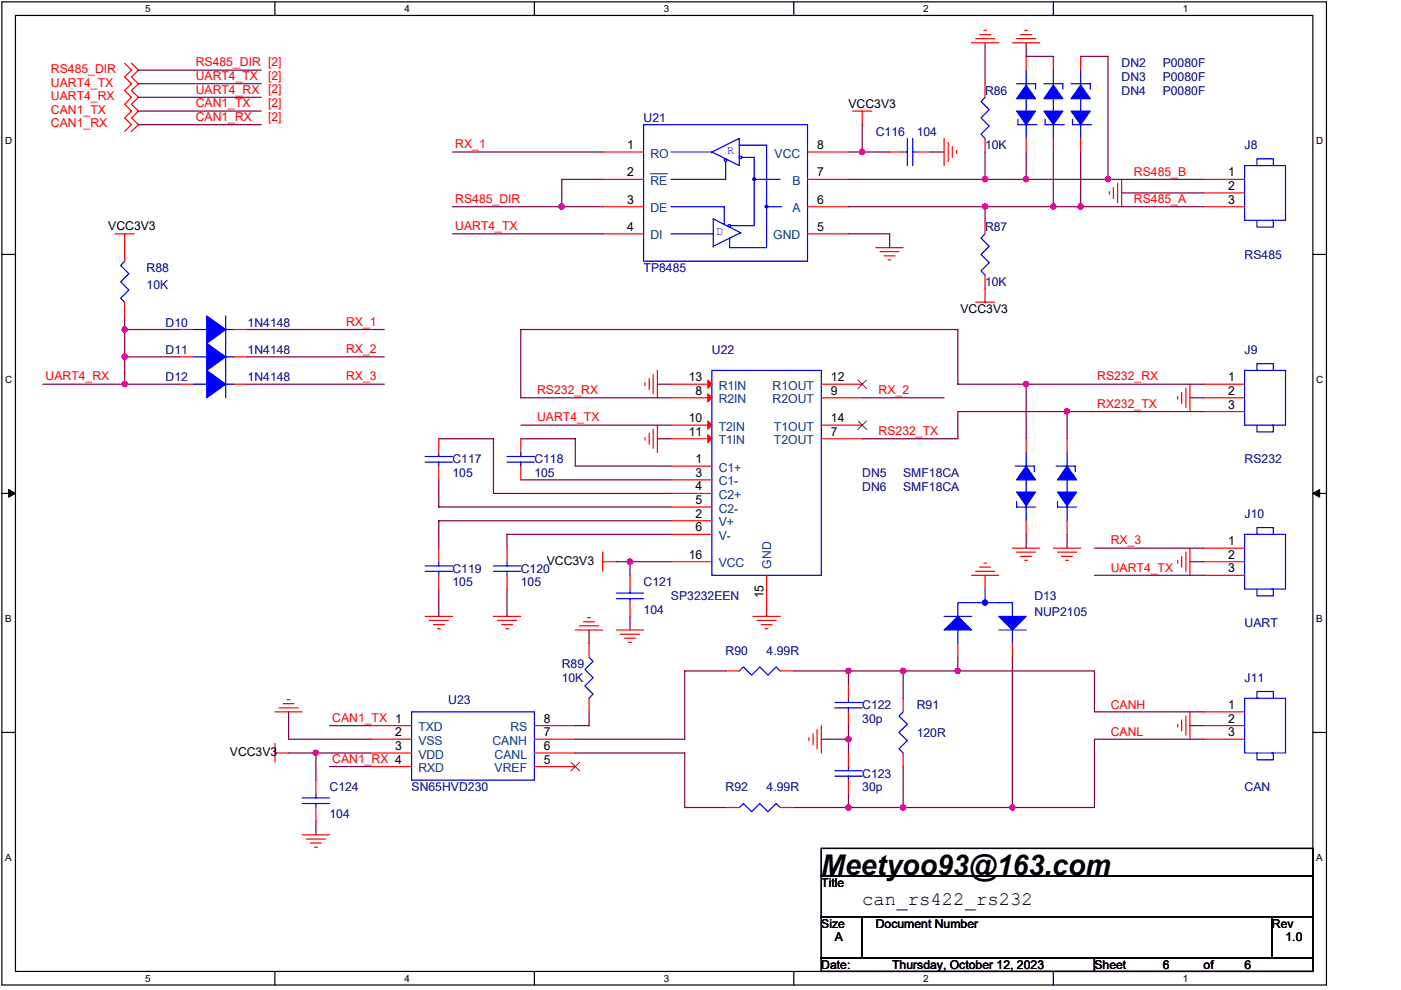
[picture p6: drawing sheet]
<svg xmlns="http://www.w3.org/2000/svg" width="297mm" height="210mm" viewBox="0 0 297 210" stroke-linecap="round" stroke-linejoin="round" font-family="sans-serif">
<path d="M.4 .4h280.8v208.4h-280.8zM3.3 3.3h275.1v202.7h-275.1z" fill="none" stroke="#000" stroke-width=".25"/>
<g fill="#fff">
<path d="M30.7 .7h1.2v2.3h-1.2z"/>
<path d="M30.7 206.3h1.2v2.3h-1.2z"/>
</g>
<path d="M58.3 .4v2.9M58.3 206v2.8" fill="none" stroke="#000" stroke-width=".25"/>
<g fill="#fff">
<path d="M85.7 .7h1.2v2.3h-1.2z"/>
<path d="M85.7 206.3h1.2v2.3h-1.2z"/>
</g>
<path d="M113.3 .4v2.9M113.3 206v2.8" fill="none" stroke="#000" stroke-width=".25"/>
<g fill="#fff">
<path d="M140.8 .7h1.1v2.3h-1.1z"/>
<path d="M140.8 206.3h1.1v2.3h-1.1z"/>
</g>
<path d="M168.3 .4v2.9M168.3 206v2.8" fill="none" stroke="#000" stroke-width=".25"/>
<g fill="#fff">
<path d="M195.8 .7h1.1v2.3h-1.1z"/>
<path d="M195.8 206.3h1.1v2.3h-1.1z"/>
</g>
<path d="M223.3 .4v2.9M223.3 206v2.8" fill="none" stroke="#000" stroke-width=".25"/>
<g fill="#fff">
<path d="M250.8 .7h1.1v2.3h-1.1z"/>
<path d="M250.8 206.3h1.1v2.3h-1.1z"/>
<path d="M1.1 28.6h1.5v2.3h-1.5z"/>
<path d="M279.1 28.6h1.5v2.3h-1.5z"/>
<path d="M1.1 79.3h1.5v2.3h-1.5z"/>
<path d="M279.1 79.3h1.5v2.3h-1.5z"/>
</g>
<path d="M.4 53.9h2.9M278.4 53.9h2.8" fill="none" stroke="#000" stroke-width=".25"/>
<g fill="#fff">
<path d="M1.1 129.9h1.4v2.4h-1.4z"/>
<path d="M279.1 129.9h1.3v2.4h-1.3z"/>
</g>
<path d="M.4 104.6h2.9M278.4 104.6h2.8" fill="none" stroke="#000" stroke-width=".25"/>
<path d="M1.8 103.8l1.5 .8-1.5 .8zM278.4 104.6l1.4-.8v1.6z" fill="#000" stroke="#000" stroke-width=".21"/>
<g fill="#fff">
<path d="M1.1 180.6h1.4v2.3h-1.4z"/>
<path d="M279.1 180.6h1.3v2.3h-1.3z"/>
</g>
<path d="M.4 155.3h2.9M278.4 155.3h2.8M174.1 179.9h104.3v5.8h-104.3zM174.1 185.7h104.3v8.7h-104.3zM174.1 194.4h8.7v8.7h-8.7zM182.8 194.4h86.9v8.7h-86.9zM269.7 194.4h8.7v8.7h-8.7zM174.1 203.1h57.9v2.9h-57.9zM232 203.1h46.4v2.9h-46.4z" fill="none" stroke="#000" stroke-width=".25"/>
<g fill="none" stroke="#f00" stroke-width=".25">
<path d="M26.4 13.4l1.5 1.5-1.5 1.4 1.5 1.5-1.5 1.4 1.5 1.4-1.5 1.5 1.5 1.5-1.5 1.4 1.5 1.4-1.5 1.5M27.9 13.4l1.5 1.5-1.5 1.4 1.5 1.5-1.5 1.4 1.5 1.4-1.5 1.5 1.5 1.5-1.5 1.4 1.5 1.4-1.5 1.5M206 9.1h5.8M206.9 8.2h4M207.7 7.3h2.3M208.6 6.4h.5M208.8 17.8v2.8M214.6 9.1h5.8M215.5 8.2h4.1M216.4 7.3h2.3M217.3 6.4h.5M217.6 12v2.9"/>
<path d="M223.3 12v2.9M229.1 12v2.9M127.8 32.2h8.7M127.8 38h8.7M171.2 32.2h8.7M171.2 38h8.7M180.8 23.6h4M182.8 23.6v2.8M188.6 32.2h2.9M194.4 32.2h2.9M200.2 29.4v5.7M201.1 30.2v4.1"/>
<path d="M201.9 31.1v2.3M202.8 31.9v.6M208.8 29.4v2.8M217.6 29.4v2.8M223.3 29.4v2.8M229.1 29.4v2.8M236.1 39.8v2.3M237 38.9v4M237.8 38v5.8M255.2 38h8.7M24.4 49.6h4.1M26.4 49.6v5.8"/>
<path d="M127.8 49.6h8.7M127.8 43.8h8.7M171.2 49.6h8.7M171.2 43.8h8.7M185.7 52.5h5.8M186.6 53.4h4M187.4 54.2h2.4M188.3 55.1h.6M208.8 46.7v2.9M208.8 58.3v5.8M235.2 40.6v.6M255.2 40.9h8.7"/>
<path d="M255.2 43.8h8.7M26.4 64.1v2.9M38 69.9h2.9M38 75.7h2.9M49.6 69.9h2.9M49.6 75.7h2.9M138.5 79.4v4.1M139.4 78.5v5.8M206.9 64.1h4M38 81.5h2.9M49.6 81.5h2.9M93 93v2.9"/>
<path d="M93 98.8v2.9M110.4 93v2.9M110.4 98.8v2.9M136.8 81.2v.6M136.8 92.8v.5M137.6 80.3v2.3M137.6 91.9v2.3M138.5 91v4.1M139.4 90.1v5.8M142.3 81.5h8.6M142.3 84.3h8.6M142.3 90.1h8.6"/>
<path d="M142.3 93h8.6M142.3 98.8h8.6M174.1 81.5h8.7M174.1 84.3h8.7M174.1 90.1h8.7M174.1 93h8.7M217.6 93v2.9M226.2 93v2.9M249.7 84v.6M250.5 83.2v2.3M251.4 82.3v4.1M252.3 81.5v5.8"/>
<path d="M255.2 81.5h8.7M255.2 84.3h8.7M255.2 87.3h8.7M93 116.2v2.9M107.5 116.2v2.9M127.8 119.1h2.9M127.8 117.1v4M142.3 119.1h8.6M142.3 101.7h8.6M142.3 104.6h8.6M142.3 107.5h8.6M142.3 110.4h8.6"/>
<path d="M142.3 113.3h8.6M208.6 119.4h.5M214.6 116.2h5.8M215.5 117.1h4.1M216.4 118h2.3M217.3 118.8h.5M217.6 110.4v2.9M223.3 116.2h5.8M224.2 117.1h4.1M225.1 118h2.3M225.9 118.8h.6M226.2 110.4v2.9"/>
<path d="M249.7 118.8v.6M250.5 118v2.2M251.4 117.1v4M252.3 116.2v5.8M255.2 119.1h8.7M255.2 116.2h8.7M90.1 130.7h5.8M91 131.5h4.1M91.9 132.4h2.3M92.8 133.3h.5M93 122v2.9M104.6 130.7h5.8"/>
<path d="M105.5 131.5h4M106.4 132.4h2.3M107.2 133.3h.6M107.5 122v2.9M122 133.6h5.8M122.9 132.7h4M123.7 131.8h2.3M124.6 131h.6M124.9 136.5v2.9M130.7 133.6h5.8M131.5 134.5h4.1M132.4 135.3h2.3"/>
<path d="M133.3 136.2h.6M133.6 122v2.9M133.6 127.8v2.9M159.7 130.7h5.7M160.5 131.5h4.1M161.4 132.4h2.3M162.2 133.3h.6M162.5 122v8.7M203.1 136.5v2.9M206 122h5.8M206.9 121.1h4M207.7 120.2h2.3"/>
<path d="M208.8 122v2.9M214.6 136.5v2.9M255.2 122h8.7M58.3 159.7h2.9M58.3 157.6v4M58.3 150.9h5.8M59.2 150.1h4M60 149.2h2.3M60.9 148.4h.6M78.5 159.7h8.8M78.5 153.9h8.8M78.5 156.7h8.8"/>
<path d="M113.3 159.7h8.7M113.3 153.9h8.7M113.3 156.7h8.7M124.9 148.1v2.8M153.9 142.3h2.8M165.4 142.3h2.9M171.5 156.4v.6M172.4 155.6v2.3M173.2 154.7v4.1M174.1 153.9v5.8M179.9 145.2v2.9M179.9 150.9v3"/>
<path d="M179.9 159.7v2.8M191.5 148.1v2.8M191.5 159.7v2.8M249.7 153.6v.6M250.5 152.7v2.3M251.4 151.8v4.1M252.3 150.9v5.8M255.2 150.9h8.7M255.2 153.9h8.7M255.2 156.7h8.7M64.1 177h5.8M65 177.9h4"/>
<path d="M65.8 178.7h2.3M66.7 179.6h.6M67 165.4v2.9M67 171.2v2.9M78.5 162.5h8.8M113.3 162.5h8.7M153.9 171.2h2.8M165.4 171.2h2.9M179.9 165.4v2.9"/>
</g>
<g fill="none" stroke="#00f" stroke-width=".25">
<path d="M215.5 17.8h4.1v1.1M217.6 14.9v8.7M221.3 17.8h4.1v1.1M223.3 14.9v8.7M227.1 17.8h4.1v1.1M229.1 14.9v8.7M136.5 26.4h34.7v29h-34.7zM142.3 32.2h8.6M150.9 32.2l5.8-2.8v5.7zM150.9 32.2h.1M153.9 34.3v3.7h-11.6M156.7 30.8h5.8v12.7"/>
<path d="M157.3 33.4h2.6v4.3M159.9 38.3v9.6h-4.9M160.2 38h5.2M191.5 32.2h.9M192.4 29.4v5.7M193.5 29.4v5.7M193.5 32.2h.9M208.8 20.6l-.8 .9 1.7 1.8-1.7 1.7 1.7 1.7-1.7 1.8 .8 .9M215.8 25.3v1.1h4.1M217.6 26.4v3M221.6 25.3v1.1h4.1M223.3 26.4v3"/>
<path d="M227.4 25.3v1.1h4.1M229.1 26.4v3M263.9 35.1h8.7v11.6h-8.7zM266.8 35.1h-.3v-1.4h3.5v1.4M26.4 55.4l-.8 .9 1.7 1.7-1.7 1.7 1.7 1.8-1.7 1.7 .8 .9M142.3 43.8h11.3v3.8M142.3 49.6h8.9M151.2 52.2h.1M157 49.3h.1M157 49.3l-5.8-2.9v5.8M157 49.3l-5.8 2.9M162.5 44.1v8.4h-7.8v-2"/>
<path d="M162.8 43.8h2.9M208.8 49.6l-.8 .9 1.7 1.7-1.7 1.7 1.7 1.8-1.7 1.7 .8 .9M266.5 46.7v1.4h3.5v-1.4h-.3M40.9 69.9h2.9M40.9 75.7h2.9M47.9 69.9h1.7M47.9 67v17.3M47.9 75.7h1.7M150.9 78.5h23.2v43.5h-23.2zM263.9 78.5h8.7v11.6h-8.7zM266.8 78.5h-.3v-1.4h3.5v1.4M40.9 81.5h2.9"/>
<path d="M47.9 81.5h1.7M90.1 98h5.8M90.1 96.8h5.8M93 95.9v.9M93 98v.8M107.5 98h5.8M107.5 96.8h5.8M110.4 95.9v.9M110.4 98v.8M215.2 98.8h4.1v1.2M217.6 95.9v2.9M223.9 98.8h4.1v1.2"/>
<path d="M226.2 95.9v2.9M266.5 90.1v1.5h3.5v-1.5h-.3M90.1 120h5.8M93 119.1v.9M104.6 120h5.8M107.5 119.1v.9M215.5 106.4v1.1h4.1M217.6 101.7v8.7M224.2 106.4v1.1h4.1M226.2 101.7v8.7M263.9 113.3h8.7v11.6h-8.7zM266.8 113.3h-.3v-1.4h3.5v1.4"/>
<path d="M90.1 121.1h5.8M93 121.1v.9M104.6 121.1h5.8M107.5 121.1v.9M124.9 139.4l.8 .8-1.7 1.8 1.7 1.7-1.7 1.7 1.7 1.8-.8 .9M130.7 126.9h5.8M130.7 125.7h5.8M133.6 124.9v.8M133.6 126.9v.9M200.2 130.7h5.8M203.1 133.6v2.9M208.8 127.8h-5.7v2.9"/>
<path d="M208.8 127.8h5.8v2.9M208.8 124.9v2.9M211.8 133.6h5.8M214.6 133.6v2.9M266.5 124.9v1.4h3.5v-1.4h-.3M87.3 150.9h26v14.5h-26zM156.7 142.3l.9-.9 1.8 1.7 1.7-1.7 1.7 1.7 1.8-1.7 .8 .9M177 150.1h5.8M177 148.9h5.8M179.9 148.1v.8M179.9 150.1v.8M191.5 150.9l-.9 .9 1.8 1.8-1.8 1.7 1.8 1.7-1.8 1.8 .9 .9"/>
<path d="M263.9 148.1h8.7v11.6h-8.7zM266.5 159.7v1.4h3.5v-1.4h-.3M266.8 148.1h-.3v-1.5h3.5v1.5M64.1 170.4h5.8M64.1 169.2h5.8M67 168.3v.9M67 170.4v.8M156.7 171.2l.9-.8 1.8 1.7 1.7-1.7 1.7 1.7 1.8-1.7 .8 .8M177 164.6h5.8M177 163.4h5.8M179.9 162.5v.9M179.9 164.6v.8"/>
<circle cx="153.8" cy="33.9" r=".29"/>
<circle cx="157" cy="33.4" r=".27"/>
<circle cx="159.9" cy="38" r=".27"/>
<circle cx="154.7" cy="47.8" r=".27"/>
<circle cx="162.5" cy="43.8" r=".27"/>
</g>
<g fill="#00f" stroke="#00f" stroke-width=".25">
<path d="M226.2 98.8l2.1 2.9h-4.1z" fill-rule="evenodd"/>
<path d="M224.2 104.3h4.1l-2.1 2.9z" fill-rule="evenodd"/>
<path d="M43.8 67l4.1 2.9-4.1 2.9z" fill-rule="evenodd"/>
<path d="M43.8 72.8l4.1 2.9-4.1 2.8z" fill-rule="evenodd"/>
<path d="M221.3 23.6h4.1l-2.1 2.8z" fill-rule="evenodd"/>
<path d="M223.3 18l2.1 2.9h-4.1z" fill-rule="evenodd"/>
<path d="M215.5 23.6h4.1l-2 2.8z" fill-rule="evenodd"/>
<path d="M217.6 18l2 2.9h-4.1z" fill-rule="evenodd"/>
<path d="M43.8 78.5l4.1 3-4.1 2.8z" fill-rule="evenodd"/>
<path d="M227.1 23.6h4.1l-2.1 2.8z" fill-rule="evenodd"/>
<path d="M229.1 18l2.1 2.9h-4.1z" fill-rule="evenodd"/>
<path d="M200.2 133.6l2.9-2.9 2.9 2.9z" fill-rule="evenodd"/>
<path d="M211.8 130.7h5.8l-3 2.9z" fill-rule="evenodd"/>
<path d="M217.6 98.8l2 2.9h-4.1z" fill-rule="evenodd"/>
<path d="M215.5 104.3h4.1l-2 2.9z" fill-rule="evenodd"/>
<circle cx="208.8" cy="127.8" r=".56"/>
<circle cx="159.9" cy="38" r=".27"/>
<circle cx="162.5" cy="43.8" r=".27"/>
</g>
<path d="M181.9 80.6l1.8 1.8M181.9 89.3l1.8 1.8M183.7 80.6l-1.8 1.8M183.7 89.3l-1.8 1.8M121.1 161.6l1.8 1.9M122.9 161.6l-1.9 1.9" fill="none" stroke="#804000" stroke-width=".21"/>
<g fill="#f00" stroke="#f00" stroke-width=".25">
<path d="M150.1 80.6l.8 .9-.8 .8z"/>
<path d="M150.1 83.5l.8 .8-.8 .9z"/>
<path d="M150.1 89.3l.8 .8-.8 .9z"/>
<path d="M150.1 92.2l.8 .8-.8 .9z"/>
</g>
<path d="M137.9 36.8h3.6" fill="none" stroke="#004080" stroke-width=".21"/>
<g fill="none" stroke="#800040" stroke-width=".25">
<path d="M29.4 17.8h26M29.4 14.9h26M208.8 9.1v8.7M217.6 9.1v2.9h5.7M229.1 12h5.8v26M29.4 20.6h26M29.4 23.6h26M29.4 26.4h26M95.9 32.2h31.9M127.8 38h-8.7v5.8M179.9 32.2h8.7M179.9 38h75.3"/>
<path d="M182.8 26.4v5.8M197.3 32.2h2.9M208.8 32.2v5.8M217.6 32.2v5.8M223.3 32.2v11.6M229.1 32.2v11.6M95.9 43.8h31.9M95.9 49.6h31.9M179.9 43.8h75.3M179.9 49.6h8.7v2.9M208.8 43.8v2.9M237.8 40.9h17.4"/>
<path d="M26.4 69.9h11.6M26.4 67v14.5M26.4 75.7h11.6M52.5 69.9h29M52.5 75.7h29M9.1 81.5h28.9M52.5 81.5h29M93 93h11.6v11.6h37.7M110.4 90.1h31.9M110.4 93h11.6v5.8h20.3M139.4 93h2.9M139.4 81.5h2.9"/>
<path d="M182.8 84.3h17.4M217.6 81.5v11.5M226.2 87.3v5.7M252.3 84.3h2.9M255.2 81.5h-52.1v-11.6h-92.7v14.4h31.9M255.2 87.3h-52.1v5.7h-20.3M93 101.7v5.8h49.3M110.4 101.7h31.9M130.7 119.1h2.9M142.3 119.1h-8.7v2.9M142.3 110.4h-49.3v5.8M142.3 113.3h-34.8v2.9"/>
<path d="M217.6 113.3v2.9M226.2 113.3v2.9M232 116.2h23.2M252.3 119.1h2.9M93 124.9v5.8M107.5 124.9v5.8M124.9 133.6v2.9M133.6 130.7v2.9M203.1 139.4v2.9h28.9v8.6h23.2M214.6 139.4v31.8M232 122h23.2M61.2 150.9v5.8h17.3"/>
<path d="M61.2 159.7h17.3M67 159.7v5.7M69.9 153.9h8.6M122 159.7h23.2v11.5h8.7M124.9 150.9v3h-2.9M153.9 142.3h-8.7v14.4h-23.2M168.3 142.3h34.8M174.1 156.7h5.8M179.9 142.3v2.9M179.9 153.9v5.8M191.5 142.3v5.8M252.3 153.9h2.9"/>
<path d="M255.2 156.7h-23.2v14.5h-63.7M67 174.1v2.9M69.9 162.5h8.6M179.9 168.3v2.9M191.5 162.5v8.7"/>
</g>
<g fill="#f0f" stroke="#f0f" stroke-width=".25">
<circle cx="119.1" cy="43.8" r=".56"/>
<circle cx="226.2" cy="87.2" r=".56"/>
<circle cx="217.5" cy="81.4" r=".56"/>
<circle cx="26.4" cy="69.9" r=".56"/>
<circle cx="26.4" cy="81.4" r=".56"/>
<circle cx="26.4" cy="75.6" r=".56"/>
<circle cx="179.9" cy="142.2" r=".56"/>
<circle cx="191.5" cy="142.3" r=".56"/>
<circle cx="179.9" cy="156.7" r=".56"/>
<circle cx="66.9" cy="159.6" r=".56"/>
<circle cx="179.9" cy="171.2" r=".56"/>
<circle cx="191.5" cy="171.2" r=".56"/>
<circle cx="203" cy="142.2" r=".56"/>
<circle cx="214.6" cy="171.2" r=".56"/>
<circle cx="133.6" cy="119.1" r=".57"/>
<circle cx="182.8" cy="32.2" r=".56"/>
<circle cx="229.1" cy="43.8" r=".56"/>
<circle cx="234.9" cy="38" r=".56"/>
<circle cx="217.5" cy="38" r=".56"/>
<circle cx="208.8" cy="38" r=".56"/>
<circle cx="223.3" cy="43.8" r=".56"/>
<circle cx="208.8" cy="43.8" r=".56"/>
</g>
<text font-size="6.1" x="174.1" y="185.5">Meetyoo93@163.com</text>
<text font-size="4" x="182.8" y="191.8">can_rs422_rs232</text>
<g font-size="2.6" fill="#f00">
<text x="10.8" y="15.5">RS485_DIR</text>
<text x="41.5" y="16.9">UART4_TX</text>
<text x="41.5" y="14.1">RS485_DIR [2]</text>
<text x="56.8" y="16.9">[2]</text>
<text x="10.8" y="18.3">UART4_TX</text>
<text x="10.8" y="21.2">UART4_RX</text>
<text x="41.5" y="19.8">UART4_RX</text>
<text x="41.5" y="22.7">CAN1_TX</text>
<text x="56.8" y="19.8">[2]</text>
<text x="56.8" y="22.7">[2]</text>
<text x="10.8" y="24.1">CAN1_TX</text>
<text x="10.8" y="27">CAN1_RX</text>
<text x="41.5" y="25.6">CAN1_RX</text>
<text x="56.8" y="25.6">[2]</text>
<text x="96.5" y="31.4">RX_1</text>
<text x="240.4" y="37.2">RS485_B</text>
<text x="96.5" y="43">RS485_DIR</text>
<text x="240.4" y="43">RS485_A</text>
<text x="96.5" y="48.8">UART4_TX</text>
<text x="73.4" y="69.1">RX_1</text>
<text x="73.4" y="74.9">RX_2</text>
<text x="9.7" y="80.7">UART4_RX</text>
<text x="73.4" y="80.7">RX_3</text>
<text x="113.9" y="83.5">RS232_RX</text>
<text x="186.3" y="83.5">RX_2</text>
<text x="232.6" y="80.7">RS232_RX</text>
<text x="113.9" y="89.3">UART4_TX</text>
<text x="232.6" y="86.5">RX232_TX</text>
<text x="186.3" y="92.2">RS232_TX</text>
<text x="235.5" y="115.4">RX_3</text>
<text x="235.5" y="121.2">UART4_TX</text>
<text x="70.5" y="153">CAN1_TX 1</text>
<text x="235.5" y="150.3">CANH</text>
<text x="70.5" y="161.7">CAN1_RX 4</text>
<text x="235.5" y="156.1">CANL</text>
</g>
<g font-size="2.6" fill="#000080">
<text x="237.8" y="17.2">DN3</text>
<text x="237.8" y="14.3">DN2</text>
<text x="246.5" y="17.2">P0080F</text>
<text x="246.5" y="14.3">P0080F</text>
<text x="208.8" y="20.1">R86</text>
<text x="237.8" y="20.1">DN4</text>
<text x="246.5" y="20.1">P0080F</text>
<text x="136.5" y="25.9">U21</text>
<text x="185.7" y="28.8">C116</text>
<text x="194.4" y="28.8">104</text>
<text x="208.8" y="31.7">10K</text>
<text x="263.9" y="31.7">J8</text>
<text x="208.8" y="49">R87</text>
<text x="31.1" y="57.7">R88</text>
<text x="136.5" y="57.7">TP8485</text>
<text x="263.9" y="54.8">RS485</text>
<text x="31.1" y="61.2">10K</text>
<text x="208.8" y="60.6">10K</text>
<text x="35.1" y="69.3">D10</text>
<text x="52.5" y="69.3">1N4148</text>
<text x="35.1" y="75.1">D11</text>
<text x="52.5" y="75.1">1N4148</text>
<text x="150.9" y="75.1">U22</text>
<text x="263.9" y="75.1">J9</text>
<text x="35.1" y="80.9">D12</text>
<text x="52.5" y="80.9">1N4148</text>
<text x="95.9" y="98.3">C117</text>
<text x="95.9" y="101.1">105</text>
<text x="113.3" y="98.3">C118</text>
<text x="113.3" y="101.1">105</text>
<text x="182.8" y="101.1">DN5</text>
<text x="191.5" y="101.1">SMF18CA</text>
<text x="263.9" y="98.3">RS232</text>
<text x="182.8" y="104.1">DN6</text>
<text x="191.5" y="104.1">SMF18CA</text>
<text x="263.9" y="109.8">J10</text>
<text x="95.9" y="121.4">C119</text>
<text x="95.9" y="124.3">105</text>
<text x="110.4" y="121.4">C120</text>
<text x="110.4" y="124.3">105</text>
<text x="136.5" y="124.3">C121</text>
<text x="136.5" y="130.1">104</text>
<text x="142.3" y="127.2">SP3232EEN</text>
<text x="219.3" y="127.2">D13</text>
<text x="219.3" y="130.7">NUP2105</text>
<text x="263.9" y="133">UART</text>
<text x="119.1" y="141.7">R89</text>
<text x="153.9" y="138.8">R90</text>
<text x="162.5" y="138.8">4.99R</text>
<text x="95.1" y="149.2">U23</text>
<text x="119.1" y="144.6">10K</text>
<text x="263.9" y="144.6">J11</text>
<text x="182.8" y="150.4">C122</text>
<text x="182.8" y="153.3">30p</text>
<text x="194.4" y="150.4">R91</text>
<text x="194.4" y="156.2">120R</text>
<text x="69.9" y="167.7">C124</text>
<text x="87.3" y="167.7">SN65HVD230</text>
<text x="153.9" y="167.7">R92</text>
<text x="162.5" y="167.7">4.99R</text>
<text x="182.8" y="164.9">C123</text>
<text x="182.8" y="167.7">30p</text>
<text x="263.9" y="167.7">CAN</text>
<text x="69.9" y="173.5">104</text>
</g>
<g font-size="2.6">
<text x="179.9" y="23">VCC3V3</text>
<text x="133" y="31.6">1</text>
<text x="173.2" y="31.6">8</text>
<text x="133" y="37.4">2</text>
<text x="173.2" y="37.4">7</text>
<text x="260.4" y="37.4">1</text>
<text x="260.4" y="40.3">2</text>
<text x="133" y="43.2">3</text>
<text x="173.2" y="43.2">6</text>
<text x="260.4" y="43.2">3</text>
<text x="23" y="48.7">VCC3V3</text>
<text x="133" y="49">4</text>
<text x="173.2" y="49">5</text>
<text x="203.6" y="66.4">VCC3V3</text>
<text x="146" y="80.8">13</text>
<text x="147.5" y="83.7">8</text>
<text x="176.2" y="80.8">12</text>
<text x="176.2" y="83.7">9</text>
<text x="260.4" y="80.8">1</text>
<text x="260.4" y="83.7">2</text>
<text x="146" y="89.5">10</text>
<text x="176.2" y="89.5">14</text>
<text x="260.4" y="86.6">3</text>
<text x="146" y="92.4">11</text>
<text x="176.2" y="92.4">7</text>
<text x="147.5" y="98.2">1</text>
<text x="147.5" y="101.1">3</text>
<text x="147.5" y="104">4</text>
<text x="147.5" y="106.9">5</text>
<text x="147.5" y="109.8">2</text>
<text x="147.5" y="112.7">6</text>
<text x="115.9" y="119.7">VCC3V3</text>
<text x="146" y="118.5">16</text>
<text x="260.4" y="115.6">1</text>
<text x="260.4" y="118.5">2</text>
<text x="260.4" y="121.3">3</text>
<text x="161.9" y="126.9" transform="rotate(-90 161.9 126.9)">15</text>
<text x="115.3" y="153.2">8</text>
<text x="260.4" y="150.3">1</text>
<text x="260.4" y="153.2">2</text>
<text x="48.7" y="160.2">VCC3V3</text>
<text x="83.8" y="156.1">2</text>
<text x="83.8" y="159">3</text>
<text x="115.3" y="156.1">7</text>
<text x="115.3" y="161.9">5</text>
<text x="115.3" y="159">6</text>
<text x="260.4" y="156.1">3</text>
<text x="174.1" y="188">Title</text>
<text x="174.1" y="196.7">Size</text>
<text x="185.7" y="196.7">Document Number</text>
<text x="269.7" y="196.7">Rev</text>
<text x="177" y="199.6">A</text>
<text x="272.6" y="199.6">1.0</text>
<text x="174.1" y="205.4">Date:</text>
<text x="189.2" y="205.4">Thursday, October 12, 2023</text>
<text x="232" y="205.4">Sheet</text>
<text x="246.5" y="205.4">6</text>
<text x="255.2" y="205.4">of</text>
<text x="263.9" y="205.4">6</text>
</g>
<g font-size="2.6" fill="#004080">
<text x="137.9" y="33.4">RO</text>
<text x="164.2" y="33.4">VCC</text>
<text x="137.9" y="39.2">RE</text>
<text x="168" y="39.2">B</text>
<text x="137.9" y="45">DE</text>
<text x="168" y="45">A</text>
<text x="137.9" y="50.8">DI</text>
<text x="163.9" y="50.8">GND</text>
<text x="152.4" y="82.6">R1IN</text>
<text x="163.8" y="82.6">R1OUT</text>
<text x="152.4" y="85.5">R2IN</text>
<text x="163.8" y="85.5">R2OUT</text>
<text x="152.4" y="91.3">T2IN</text>
<text x="152.4" y="94.2">T1IN</text>
<text x="164.1" y="91.3">T1OUT</text>
<text x="164.1" y="94.2">T2OUT</text>
<text x="152.4" y="100">C1+</text>
<text x="152.4" y="102.9">C1-</text>
<text x="152.4" y="105.8">C2+</text>
<text x="152.4" y="108.7">C2-</text>
<text x="152.4" y="111.6">V+</text>
<text x="152.4" y="114.5">V-</text>
<text x="152.4" y="120.3">VCC</text>
<text x="163.5" y="120.5" transform="rotate(-90 163.5 120.5)">GND</text>
<text x="88.7" y="155">TXD</text>
<text x="108.2" y="155">RS</text>
<text x="88.7" y="157.9">VSS</text>
<text x="88.7" y="160.8">VDD</text>
<text x="104.4" y="157.9">CANH</text>
<text x="104.9" y="160.8">CANL</text>
<text x="88.7" y="163.7">RXD</text>
<text x="104.9" y="163.7">VREF</text>
</g>
<g font-size="2.6" fill="#00f">
<text x="154.1" y="32.6">R</text>
<text x="151.8" y="49.9">D</text>
</g>
<g font-size="2.1">
<text x="30.7" y="2.6">5</text>
<text x="85.7" y="2.6">4</text>
<text x="140.8" y="2.6">3</text>
<text x="195.8" y="2.6">2</text>
<text x="250.8" y="2.6">1</text>
<text x="1.1" y="30.5">D</text>
<text x="279.1" y="30.5">D</text>
<text x="1.1" y="81.2">C</text>
<text x="279.1" y="81.2">C</text>
<text x="1.1" y="131.8">B</text>
<text x="279.1" y="131.8">B</text>
<text x="1.1" y="182.5">A</text>
<text x="279.1" y="182.5">A</text>
<text x="30.7" y="208.2">5</text>
<text x="85.7" y="208.2">4</text>
<text x="140.8" y="208.2">3</text>
<text x="195.8" y="208.2">2</text>
<text x="250.8" y="208.2">1</text>
</g>
</svg>
